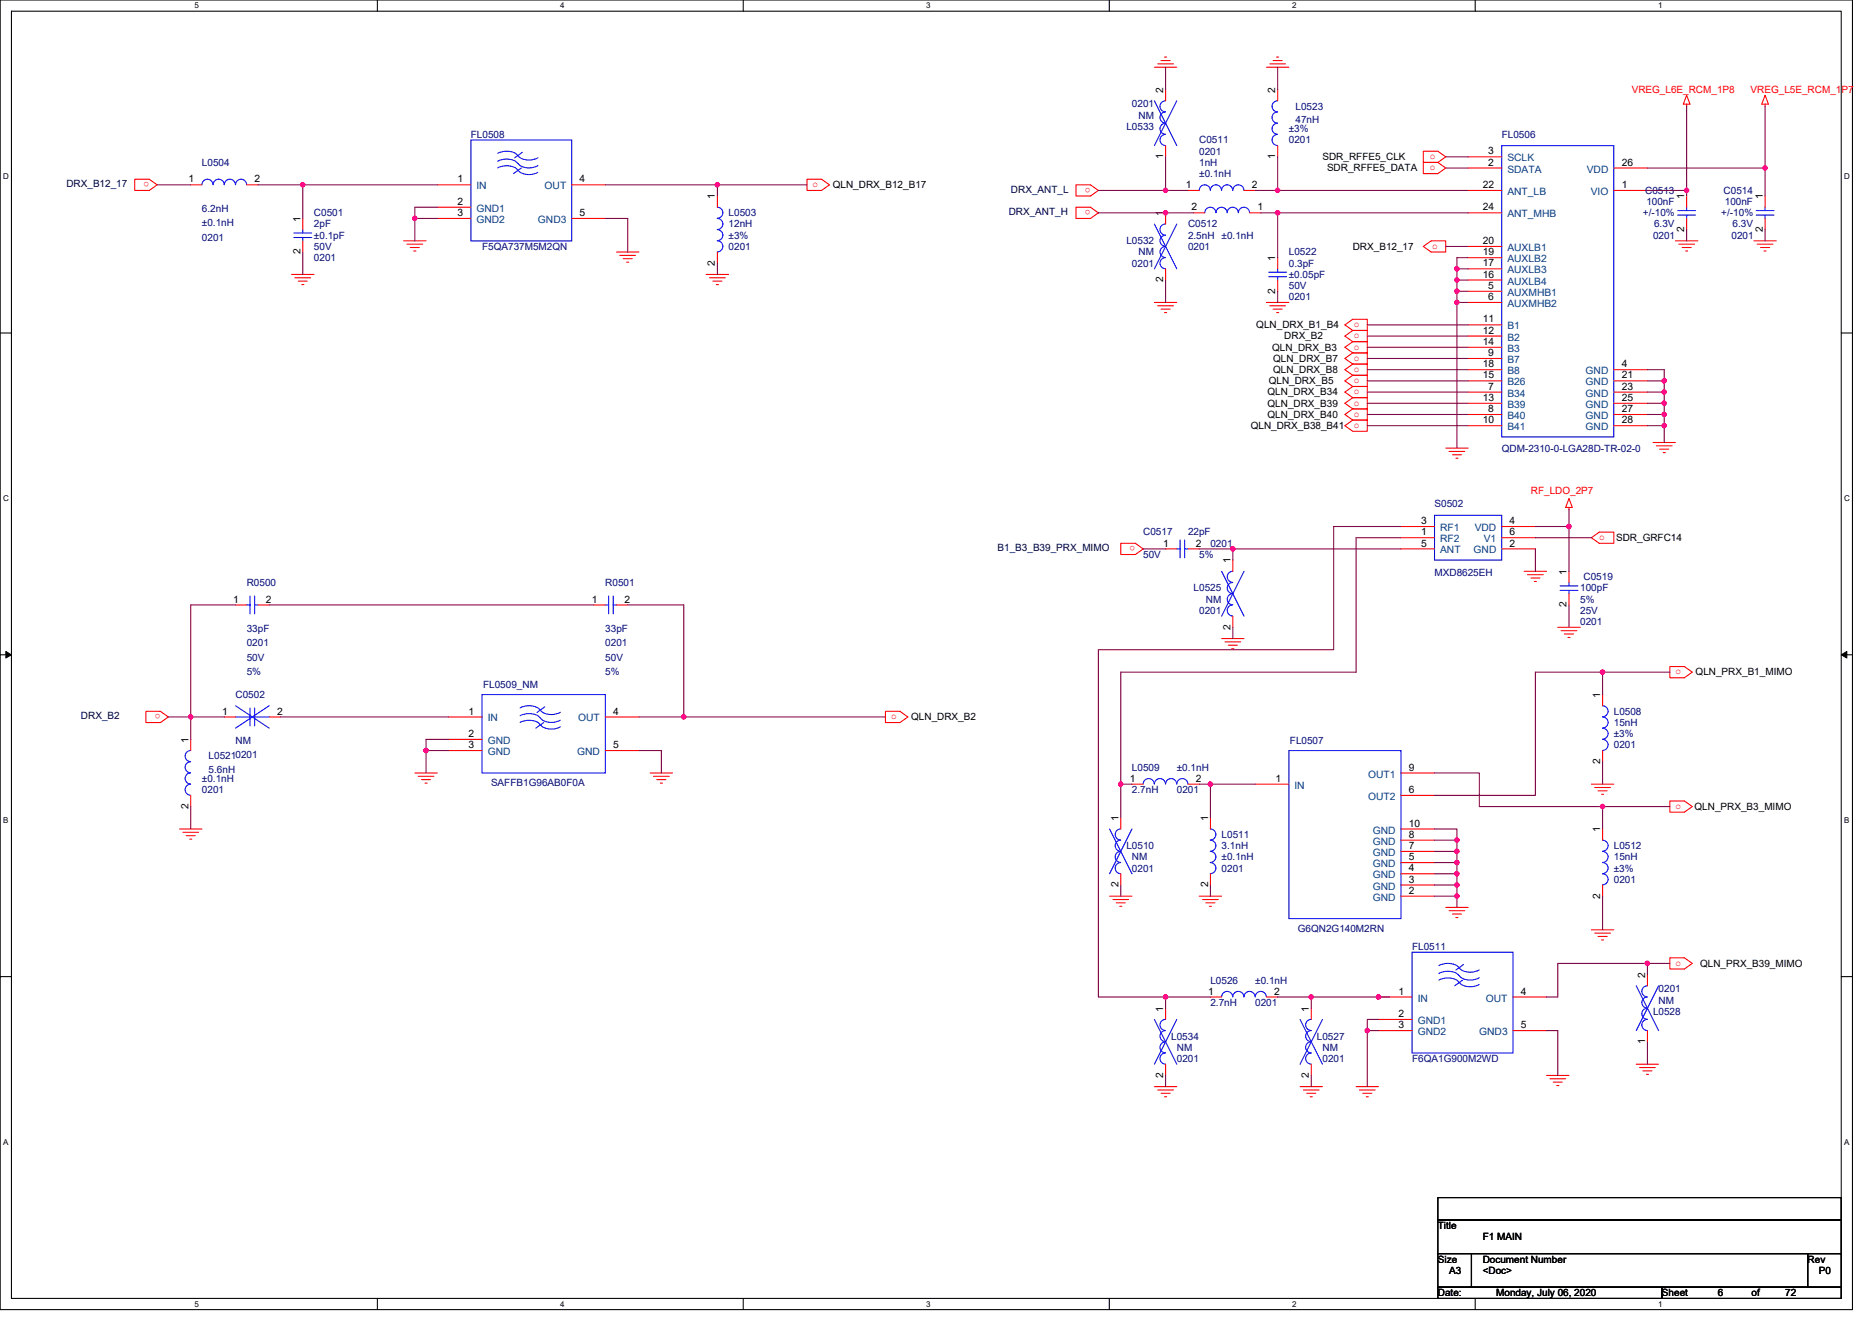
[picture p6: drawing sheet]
<svg xmlns="http://www.w3.org/2000/svg" width="297mm" height="210mm" viewBox="0 0 297 210" stroke-linecap="round" stroke-linejoin="round" font-family="sans-serif">
<path d="M0 0h293.9v207.9h-293.9zM1.8 1.8h290.4v204.3h-290.4z" fill="none" stroke="#000" stroke-width=".17"/>
<g fill="#fff">
<path d="M30.8 .2h.7v1.4h-.7z"/>
<path d="M30.8 206.3h.7v1.4h-.7z"/>
</g>
<path d="M59.9 0v1.8M59.9 206.1v1.8" fill="none" stroke="#000" stroke-width=".17"/>
<g fill="#fff">
<path d="M88.9 .2h.7v1.4h-.7z"/>
<path d="M88.9 206.3h.7v1.4h-.7z"/>
</g>
<path d="M117.9 0v1.8M117.9 206.1v1.8" fill="none" stroke="#000" stroke-width=".17"/>
<g fill="#fff">
<path d="M147 .2h.7v1.4h-.7z"/>
<path d="M147 206.3h.7v1.4h-.7z"/>
</g>
<path d="M176 0v1.8M176 206.1v1.8" fill="none" stroke="#000" stroke-width=".17"/>
<g fill="#fff">
<path d="M205 .2h.7v1.4h-.7z"/>
<path d="M205 206.3h.7v1.4h-.7z"/>
</g>
<path d="M234.1 0v1.8M234.1 206.1v1.8" fill="none" stroke="#000" stroke-width=".17"/>
<g fill="#fff">
<path d="M263.1 .2h.7v1.4h-.7z"/>
<path d="M263.1 206.3h.7v1.4h-.7z"/>
<path d="M.5 27.3h.9v1.4h-.9z"/>
<path d="M292.6 27.3h.9v1.4h-.9z"/>
<path d="M.5 78.4h.9v1.4h-.9z"/>
<path d="M292.6 78.4h.9v1.4h-.9z"/>
</g>
<path d="M0 52.9h1.8M292.2 52.9h1.7" fill="none" stroke="#000" stroke-width=".17"/>
<g fill="#fff">
<path d="M.5 129.5h.8v1.4h-.8z"/>
<path d="M292.6 129.5h.9v1.4h-.9z"/>
</g>
<path d="M0 103.9h1.8M292.2 103.9h1.7" fill="none" stroke="#000" stroke-width=".17"/>
<path d="M.9 103.4l.9 .5-.9 .5zM292.2 103.9l.8-.5v1z" fill="#000" stroke="#000" stroke-width=".16"/>
<g fill="#fff">
<path d="M.5 180.5h.8v1.4h-.8z"/>
<path d="M292.6 180.5h.9v1.4h-.9z"/>
</g>
<path d="M0 155h1.8M292.2 155h1.7M228.2 190.1h64v3.5h-64zM228.2 193.6h64v5.4h-64zM228.2 199h5.3v5.3h-5.3zM233.5 199h53.3v5.3h-53.3zM286.8 199h5.4v5.3h-5.4zM228.2 204.3h35.5v1.8h-35.5zM263.7 204.3h28.5v1.8h-28.5z" fill="none" stroke="#000" stroke-width=".17"/>
<g fill="none" stroke="#f00" stroke-width=".17">
<path d="M183.2 10.7h3.5M183.7 10.1h2.5M184.2 9.6h1.5M184.8 9.1h.3M185 14.2v1.8M201 10.7h3.5M201.5 10.1h2.5M202 9.6h1.5M202.6 9.1h.3M202.7 14.2v1.8M267.6 16.5v.4M267.6 15.1l.6 1.4h-1.1z"/>
<path d="M280.1 16.5v.4M280.1 15.1l.5 1.4h-1.1zM21.4 28.4h2.3l1.2 .9-1.2 .9h-2.3zM30.3 29.3h1.7M39.2 29.3h1.7M48 34.7v1.7M48 38.2v1.8M64 38.2h3.6M64.6 38.8h2.5M65.1 39.3h1.4M65.7 39.8h.3M69.4 29.3h5.3"/>
<path d="M69.4 34.7h5.3M69.4 32.9h5.3M90.7 29.3h5.4M90.7 34.7h5.4M113.8 31.1v1.8M128.1 28.4h2.3l1.2 .9-1.2 .9h-2.3zM170.7 29.3h2.3l1.3 .9-1.3 .9h-2.3zM170.7 32.9h2.3l1.3 .9-1.3 .9h-2.3zM185 23.1v1.8M185 33.8v1.8M188.5 30.2h1.8M189.4 33.8h1.8"/>
<path d="M197.4 30.2h1.8M198.3 33.8h1.8M202.7 23.1v1.8M225.8 39.1l1.3-.9h2.3v1.8h-2.3zM225.8 24h2.4l1.2 .9-1.2 .9h-2.4zM225.8 25.8h2.4l1.2 .9-1.2 .9h-2.4zM233 26.7h5.3M233 24.9h5.3M233 39.1h5.3M233 30.2h5.3M233 33.8h5.3M256.1 30.2h5.3"/>
<path d="M256.1 26.7h5.3M265.9 38.2h3.5M266.4 38.8h2.5M266.9 39.3h1.4M267.5 39.8h.3M267.6 31.1v1.8M267.6 34.7v1.7M278.3 38.2h3.6M278.8 38.8h2.5M279.4 39.3h1.4M279.9 39.8h.3M280.1 31.1v1.8"/>
<path d="M280.1 34.7v1.7M46.3 43.6h3.5M46.8 44.1h2.5M47.3 44.6h1.5M47.9 45.2h.3M97.8 40h3.6M98.4 40.5h2.5M98.9 41.1h1.4M99.4 41.6h.4M112.1 43.6h3.5M112.6 44.1h2.5M113.1 44.6h1.5"/>
<path d="M113.7 45.2h.3M113.8 40v1.8M183.2 48h3.5M183.7 48.5h2.5M184.2 49.1h1.5M184.8 49.6h.3M185 42.7v1.7M201 48h3.5M201.5 48.5h2.5M202 49.1h1.5M202.6 49.6h.3M202.7 40.9v1.8"/>
<path d="M202.7 44.4v1.8M213.4 51.6l1.2-.9h2.4v1.8h-2.4zM214.6 52.5h2.4v1.7h-2.4M214.6 54.2h2.4v1.8h-2.4M214.6 56h2.4v1.8h-2.4M214.6 57.8h2.4v1.8h-2.4M214.6 59.6h2.4v1.7h-2.4M214.6 52.5l-1.2 .8 1.2 .9M214.6 54.2l-1.2 .9 1.2 .9M214.6 56l-1.2 .9 1.2 .9M214.6 57.8l-1.2 .9 1.2 .9M214.6 59.6l-1.2 .9 1.2 .8"/>
<path d="M233 46.2h5.3M233 56.9h5.3M233 55.1h5.3M233 48h5.3M233 51.6h5.3M233 53.3h5.3M233 44.4h5.3M233 42.7h5.3M233 58.7h5.3M233 40.9h5.3M256.1 58.7h5.3M213.4 67.6l1.2-.9h2.4v1.8h-2.4z"/>
<path d="M214.6 61.3h2.4v1.8h-2.4M214.6 63.1h2.4v1.8h-2.4M214.6 64.9h2.4v1.8h-2.4M214.6 61.3l-1.2 .9 1.2 .9M214.6 63.1l-1.2 .9 1.2 .9M214.6 64.9l-1.2 .9 1.2 .9M229.4 71.1h3.6M229.9 71.6h2.5M230.5 72.2h1.4M231 72.7h.3M233 65.8h5.3M233 67.6h5.3"/>
<path d="M233 62.2h5.3M233 64h5.3M233 60.5h5.3M249 79.1l.5 1.4h-1.1zM256.1 60.5h5.3M256.1 62.2h5.3M256.1 64h5.3M256.1 65.8h5.3M256.1 67.6h5.3M262.3 70.2h3.6M262.8 70.8h2.5M263.4 71.3h1.4"/>
<path d="M263.9 71.8h.3M37.4 96h1.8M40.9 96h1.8M94.3 96h1.8M97.8 96h1.8M177.8 86.2h2.3l1.3 .9-1.3 .9h-2.3zM185 87.1h1.7M188.5 87.1h1.8M195.6 88.9v1.8M195.6 97.8v1.8M222.3 85.3h5.3M222.3 83.6h5.3"/>
<path d="M222.3 87.1h5.3M238.3 87.1h5.3M238.3 83.6h5.3M238.3 85.3h5.3M241.8 90.7h3.6M242.4 91.2h2.5M242.9 91.7h1.4M243.5 92.3h.3M247.2 99.6h3.5M249 80.5v.4M249 90.7v1.8M249 94.2v1.8"/>
<path d="M252.5 85.3l1.3-.8h2.3v1.7h-2.3zM23.2 112.9h2.3l1.2 .9-1.2 .9h-2.3zM30.3 117.3v1.8M35.6 113.8h1.8M42.7 113.8h1.8M71.2 113.8h5.3M71.2 117.3h5.3M71.2 119.1h5.3M96.1 113.8h5.3M96.1 119.1h5.3M140.5 112.9h2.3l1.3 .9-1.3 .9h-2.3zM193.8 101.3h3.6"/>
<path d="M194.4 101.9h2.5M194.9 102.4h1.4M195.4 103h.4M247.7 100.1h2.5M248.2 100.6h1.5M248.8 101.2h.3M254.3 110.2v1.8M254.3 119.1v1.8M265 105.8h2.3l1.2 .9-1.2 .9h-2.3zM28.5 131.6h3.5M29 132.1h2.5M29.5 132.6h1.5"/>
<path d="M30.1 133.2h.3M30.3 126.2v1.8M65.8 122.7h3.6M66.4 123.2h2.5M66.9 123.7h1.4M67.4 124.3h.4M103.2 122.7h3.5M103.7 123.2h2.5M104.2 123.7h1.5M104.8 124.3h.3M177.8 129.8v1.8M177.8 138.7v1.8"/>
<path d="M179.6 124.5h1.8M188.5 124.5h1.8M192.1 129.8v1.8M192.1 138.7v1.8M199.2 124.5h5.3M222.3 138.7h5.3M222.3 136.9h5.3M222.3 122.7h5.3M222.3 135.1h5.3M222.3 133.3h5.3M222.3 126.2h5.3M222.3 131.6h5.3"/>
<path d="M252.5 124.5h3.6M253 125h2.5M253.6 125.5h1.4M254.1 126.1h.4M254.3 131.6v1.7M265 127.1h2.3l1.2 .9-1.2 .9h-2.3zM176.1 142.2h3.5M176.6 142.8h2.5M177.1 143.3h1.5M177.7 143.8h.3M190.3 142.2h3.5M190.8 142.8h2.5"/>
<path d="M191.3 143.3h1.5M191.9 143.8h.3M192.1 158.2h1.7M201 158.2h1.7M218.7 158.2h5.4M222.3 142.2h5.3M222.3 140.5h5.3M229.4 144h3.6M229.9 144.5h2.5M230.5 145.1h1.4M231 145.6h.3M240.1 158.2h5.3"/>
<path d="M252.5 147.6h3.6M253 148.1h2.5M253.6 148.6h1.4M254.1 149.2h.4M254.3 140.5v1.7M261.4 154.7v1.8M265 152h2.3l1.2 .9-1.2 .9h-2.3zM183.2 172.5h3.5M183.7 173h2.5M184.2 173.5h1.5M184.8 174.1h.3M185 160v1.8"/>
<path d="M185 168.9v1.8M206.3 172.5h3.5M206.8 173h2.5M207.3 173.5h1.5M207.9 174.1h.3M208.1 160v1.8M208.1 168.9v1.8M215.2 172.5h3.5M215.7 173h2.5M216.2 173.5h1.5M216.8 174.1h.3M218.7 163.6h5.4"/>
<path d="M218.7 161.8h5.4M240.1 163.6h5.3M245.4 170.7h3.6M245.9 171.2h2.5M246.5 171.7h1.4M247 172.3h.4M259.6 168.9h3.6M260.2 169.4h2.5M260.7 170h1.4M261.2 170.5h.4M261.4 163.6v1.8"/>
</g>
<g fill="none" stroke="#00f" stroke-width=".17">
<path d="M183.2 16l3.5 7.1M184.9 16a.89 .89 0 0 0-.8 .9 .89 .89 0 0 0 .8 .9 .89 .89 0 0 0-.8 .9 .89 .89 0 0 0 .8 .9 .88 .88 0 0 0-.8 .8 .88 .88 0 0 0 .8 .9M186.7 16l-3.5 7.1M202.7 16a.89 .89 0 0 0-.9 .9 .89 .89 0 0 0 .9 .9 .89 .89 0 0 0-.9 .9 .89 .89 0 0 0 .9 .9 .88 .88 0 0 0-.9 .8 .88 .88 0 0 0 .9 .9M33.8 29.3a.88 .88 0 0 0-.9-.9 .88 .88 0 0 0-.9 .9M39.1 29.3a.89 .89 0 0 0-.9-.9 .89 .89 0 0 0-.8 .9 .89 .89 0 0 0-.9-.9 .89 .89 0 0 0-.9 .9 .88 .88 0 0 0-.9-.9 .88 .88 0 0 0-.9 .9M46.6 37h2.9M46.6 37.7h2.9M48 36.4v.6M48 37.7v.5M74.7 22.2h16v16h-16zM79 24.3a3 3 0 0 1 3 .2l.1 .2"/>
<path d="M79 26.6a3 3 0 0 1 3 .2l.1 .2M79 25.6a3 3 0 0 1 2.9 .1l.2 .2M82.2 25.9a2.56 2.56 0 0 0 3.2 .4M82.2 27a2.57 2.57 0 0 0 3.1 .3M82.2 24.7a2.6 2.6 0 0 0 3.2 .3M82.7 26.7l-1.2 .9M82.9 24.2l-1.2 .9M113.8 32.9a.88 .88 0 0 1 .9 .9 .88 .88 0 0 1-.9 .8M113.8 34.7a.88 .88 0 0 1 .9 .8 .88 .88 0 0 1-.9 .9M113.8 36.4a.88 .88 0 0 1 .9 .9 .88 .88 0 0 1-.9 .9M113.8 38.2a.88 .88 0 0 1 .9 .9 .88 .88 0 0 1-.9 .9M183.2 35.6l3.5 7.1"/>
<path d="M184.9 21.3a.88 .88 0 0 0-.8 .9 .88 .88 0 0 0 .8 .9M184.9 35.6a.88 .88 0 0 0-.8 .8 .88 .88 0 0 0 .8 .9 .89 .89 0 0 0-.8 .9 .89 .89 0 0 0 .8 .9 .89 .89 0 0 0-.8 .9 .89 .89 0 0 0 .8 .9M186.7 35.6l-3.5 7.1M191.2 33.8a.89 .89 0 0 1 .9-.9 .89 .89 0 0 1 .9 .9 .88 .88 0 0 1 .8-.9 .88 .88 0 0 1 .9 .9M192 30.2a.88 .88 0 0 0-.8-.9 .88 .88 0 0 0-.9 .9M193.8 30.2a.88 .88 0 0 0-.9-.9 .88 .88 0 0 0-.8 .9M194.7 33.8a.88 .88 0 0 1 .9-.9 .88 .88 0 0 1 .9 .9M196.5 33.8a.88 .88 0 0 1 .9-.9 .88 .88 0 0 1 .9 .9M197.4 30.2a.89 .89 0 0 0-.9-.9 .89 .89 0 0 0-.9 .9 .88 .88 0 0 0-.9-.9 .88 .88 0 0 0-.9 .9M202.7 21.3a.88 .88 0 0 0-.9 .9 .88 .88 0 0 0 .9 .9M238.3 23.1h17.8v46.2h-17.8zM266.2 33.4h2.8"/>
<path d="M266.2 34.1h2.8M267.6 32.9v.5M267.6 34.1v.6M278.7 33.4h2.8M278.7 34.1h2.8M280.1 32.9v.5M280.1 34.1v.6M184.9 40.9a.88 .88 0 0 0-.8 .9 .88 .88 0 0 0 .8 .9M201.3 43.2h2.8M201.3 43.9h2.8M202.7 42.7v.5M202.7 43.9v.5"/>
<path d="M39.2 96h.5M39.7 94.6v2.8M40.4 94.6v2.8M40.4 96h.5M96.1 96h.5M96.6 94.6v2.8M97.3 94.6v2.8M97.3 96h.5M186.7 87.1h.6M187.3 85.7v2.8M188 85.7v2.8M188 87.1h.5"/>
<path d="M193.8 90.7l3.6 7.1M195.6 90.7a.88 .88 0 0 0-.9 .9 .88 .88 0 0 0 .9 .8M195.6 92.5a.88 .88 0 0 0-.9 .8 .88 .88 0 0 0 .9 .9M195.6 94.2a.88 .88 0 0 0-.9 .9 .88 .88 0 0 0 .9 .9 .89 .89 0 0 0-.9 .9 .89 .89 0 0 0 .9 .9M197.4 90.7l-3.6 7.1M227.6 81.8h10.7v7.1h-10.7zM247.5 93h2.9M247.5 93.7h2.9M249 92.5v.5M249 93.7v.5M30.2 119.1a.88 .88 0 0 0-.8 .9 .88 .88 0 0 0 .8 .9M37.4 112l5.3 3.6"/>
<path d="M37.4 113.8h2.3M39.7 112.4v2.8M40.4 112.4v2.8M40.4 113.8h2.3M42.7 112l-5.3 3.6M76.5 110.2h19.6v12.5h-19.6zM82.5 112.4a3 3 0 0 1 3 .1l.2 .2M82.5 114.7a3 3 0 0 1 3 .1l.2 .2M82.5 113.6a3 3 0 0 1 3 .1l.2 .2M85.8 115a2.57 2.57 0 0 0 3.1 .4M85.8 112.7a2.6 2.6 0 0 0 3.1 .4M85.8 113.9a2.56 2.56 0 0 0 3.1 .4"/>
<path d="M86.3 114.7l-1.3 .9M86.4 112.2l-1.2 .9M204.5 119.1h17.8v26.7h-17.8zM254.3 112a.88 .88 0 0 1 .9 .9 .88 .88 0 0 1-.9 .9M254.3 113.8a.88 .88 0 0 1 .9 .9 .88 .88 0 0 1-.9 .8 .89 .89 0 0 1 .9 .9 .89 .89 0 0 1-.9 .9 .89 .89 0 0 1 .9 .9 .89 .89 0 0 1-.9 .9M30.2 120.9a.88 .88 0 0 0-.8 .9 .88 .88 0 0 0 .8 .9M30.2 122.7a.88 .88 0 0 0-.8 .9 .88 .88 0 0 0 .8 .8 .89 .89 0 0 0-.8 .9 .89 .89 0 0 0 .8 .9M176.1 131.6l3.5 7.1M177.8 131.6a.88 .88 0 0 0-.8 .9 .88 .88 0 0 0 .8 .8M177.8 133.3a.88 .88 0 0 0-.8 .9 .88 .88 0 0 0 .8 .9 .89 .89 0 0 0-.8 .9 .89 .89 0 0 0 .8 .9 .89 .89 0 0 0-.8 .9 .89 .89 0 0 0 .8 .9M179.6 131.6l-3.5 7.1M183.2 124.4a.88 .88 0 0 0-.9-.8 .88 .88 0 0 0-.9 .8"/>
<path d="M188.5 124.4a.89 .89 0 0 0-.9-.8 .89 .89 0 0 0-.9 .8 .89 .89 0 0 0-.9-.8 .89 .89 0 0 0-.9 .8 .88 .88 0 0 0-.8-.8 .88 .88 0 0 0-.9 .8M192 131.6a.88 .88 0 0 1 .9 .9 .88 .88 0 0 1-.9 .8M192 133.3a.88 .88 0 0 1 .9 .9 .88 .88 0 0 1-.9 .9 .89 .89 0 0 1 .9 .9 .89 .89 0 0 1-.9 .9 .89 .89 0 0 1 .9 .9 .89 .89 0 0 1-.9 .9M254.3 133.3a.88 .88 0 0 1 .9 .9 .88 .88 0 0 1-.9 .9 .89 .89 0 0 1 .9 .9 .89 .89 0 0 1-.9 .9 .89 .89 0 0 1 .9 .9 .89 .89 0 0 1-.9 .9 .89 .89 0 0 1 .9 .9 .89 .89 0 0 1-.9 .8M199.2 158.2a.89 .89 0 0 0-.9-.8 .89 .89 0 0 0-.9 .8 .89 .89 0 0 0-.9-.8 .89 .89 0 0 0-.9 .8 .88 .88 0 0 0-.9-.8 .88 .88 0 0 0-.9 .8M200.9 158.2a.88 .88 0 0 0-.8-.8 .88 .88 0 0 0-.9 .8M224.1 151.1h16v16h-16zM228.3 153.2a3 3 0 0 1 3 .2l.2 .2M228.3 155.6a3 3 0 0 1 3 .1l.2 .2M228.3 154.5a3 3 0 0 1 3 .1l.2 .2M231.6 154.8a2.56 2.56 0 0 0 3.1 .4M231.6 155.9a2.57 2.57 0 0 0 3.1 .4"/>
<path d="M231.6 153.6a2.6 2.6 0 0 0 3.1 .3M232.1 155.6l-1.3 .9M232.2 153.1l-1.2 .9M259.6 156.5l3.6 7.1M261.4 156.5a.89 .89 0 0 0-.9 .9 .89 .89 0 0 0 .9 .8 .88 .88 0 0 0-.9 .9 .88 .88 0 0 0 .9 .9M263.2 156.5l-3.6 7.1M183.2 161.8l3.5 7.1M184.9 161.8a.88 .88 0 0 0-.8 .9 .88 .88 0 0 0 .8 .9M184.9 163.6a.88 .88 0 0 0-.8 .9 .88 .88 0 0 0 .8 .8 .89 .89 0 0 0-.8 .9 .89 .89 0 0 0 .8 .9 .89 .89 0 0 0-.8 .9 .89 .89 0 0 0 .8 .9M186.7 161.8l-3.5 7.1M206.3 161.8l3.5 7.1M208 161.8a.88 .88 0 0 0-.8 .9 .88 .88 0 0 0 .8 .9"/>
<path d="M208 163.6a.88 .88 0 0 0-.8 .9 .88 .88 0 0 0 .8 .8 .89 .89 0 0 0-.8 .9 .89 .89 0 0 0 .8 .9 .89 .89 0 0 0-.8 .9 .89 .89 0 0 0 .8 .9M209.8 161.8l-3.5 7.1M261.4 161.8a.88 .88 0 0 0-.9 .9 .88 .88 0 0 0 .9 .9M261.4 160a.88 .88 0 0 0-.9 .9 .88 .88 0 0 0 .9 .9"/>
</g>
<g fill="none" stroke="#800040" stroke-width=".17">
<path d="M185 10.7v3.5M202.7 10.7v3.5M267.6 16.9v13.3M280.1 16.9v9.8M24.9 29.3h5.4M40.9 29.3h7.1M48 29.3v5.4M48 29.3h21.4M65.8 34.7v3.5M65.8 34.7h3.6M69.4 32.9h-3.6v1.8M96.1 29.3h17.7"/>
<path d="M96.1 34.7h3.5v5.3M113.8 29.3v1.8M113.8 29.3h14.3M174.3 30.2h10.7M174.3 33.8h15.1M185 30.2h3.5M185 24.9v5.3M199.2 30.2h3.5M200.1 33.8h2.6M202.7 30.2h30.3M202.7 33.8v7.1M202.7 33.8h30.3"/>
<path d="M202.7 24.9v5.3M229.4 24.9h3.6M229.4 26.7h3.6M229.4 39.1h3.6M261.4 26.7h18.7M261.4 30.2h6.2M267.6 36.4v1.8M267.6 30.2v.9M280.1 26.7v4.4M280.1 36.4v1.8M48 40v3.6M113.8 41.8v1.8"/>
<path d="M185 44.5v3.5M202.7 46.2v1.8M217 55.1h16M217 56.9h16M217 58.7h16M217 51.6h16M217 53.3h16M231.2 46.2v1.8M231.2 46.2h1.8M233 42.7h-1.8v1.7M233 48h-1.8v23.1M233 40.9h-1.8v1.8"/>
<path d="M233 44.4h-1.8v1.8M261.4 58.7h2.7v1.8M217 60.5h16M217 62.2h16M217 64h16M217 65.8h16M217 67.6h16M261.4 60.5h2.7M261.4 62.2h2.7M261.4 64h2.7M261.4 65.8h2.7M261.4 67.6h2.7"/>
<path d="M264.1 60.5v1.7M264.1 62.2v1.8M264.1 64v1.8M264.1 65.8v1.8M264.1 67.6v2.6M37.4 96h-7.1v17.8M42.7 96h51.6M99.6 96h8.9v17.8M181.4 87.1h3.6M190.3 87.1h5.3M195.6 87.1v1.8M195.6 99.6v1.7"/>
<path d="M195.6 87.1h26.7M222.3 83.6h-10.7v19.5h-37.3v55.1h10.7M222.3 85.3h-7.1v21.4h-37.4v17.8M243.6 83.6h5.4M243.6 87.1v3.6M243.6 85.3h8.9M249 83.6v7.1M249 96v3.6M249 80.9v2.7M26.7 113.8h3.6M30.3 113.8v3.5M30.3 113.8h5.3"/>
<path d="M44.5 113.8h26.7M67.6 119.1v3.6M67.6 119.1h3.6M71.2 117.3h-3.6v1.8M101.4 113.8h7.1M101.4 119.1h3.5v3.6M108.5 113.8h32M254.3 106.7h10.7M254.3 106.7v3.5M254.3 106.7h-10.7v19.5h-16M30.3 128v3.6M177.8 124.5v5.3"/>
<path d="M177.8 124.5h1.8M190.3 124.5h1.8M192.1 124.5v5.3M192.1 124.5h7.1M227.6 133.3h3.6M227.6 135.1h3.6M227.6 136.9h3.6M227.6 122.7h7.1v5.3h19.6M227.6 138.7h3.6v1.8M227.6 131.6h3.6v1.7M231.2 133.4v1.7M231.2 135.1v1.8"/>
<path d="M231.2 136.9v1.8M254.3 128v3.6M254.3 128h10.7M254.3 120.9v3.6M177.8 140.5v1.7M185 158.2h7.1M185 158.2v1.8M192.1 140.5v1.7M202.7 158.2h5.4M220.5 158.2h-12.4v1.8M227.6 140.5h3.6v1.7M227.6 142.2h3.6v1.8"/>
<path d="M254.3 142.2v5.4M261.4 152.9h-14.2v5.3h-1.8M261.4 152.9v1.8M261.4 152.9h3.6M185 170.7v1.8M208.1 170.7v1.8M217 163.6h1.7M217 163.6v8.9M218.7 161.8h-1.7v1.8M245.4 163.6h1.8v7.1M261.4 165.4v3.5"/>
</g>
<g fill="#f0f" stroke="#f0f" stroke-width=".17">
<circle cx="192.1" cy="124.4" r=".35"/>
<circle cx="231.2" cy="135.1" r=".35"/>
<circle cx="231.2" cy="133.3" r=".35"/>
<circle cx="231.2" cy="136.9" r=".35"/>
<circle cx="254.3" cy="128" r=".35"/>
<circle cx="267.6" cy="30.2" r=".35"/>
<circle cx="280.1" cy="26.7" r=".35"/>
<circle cx="264.1" cy="60.4" r=".35"/>
<circle cx="264.1" cy="62.2" r=".35"/>
<circle cx="264.1" cy="64" r=".35"/>
<circle cx="264.1" cy="67.6" r=".35"/>
<circle cx="264.1" cy="65.8" r=".35"/>
<circle cx="48" cy="29.3" r=".35"/>
<circle cx="113.8" cy="29.3" r=".35"/>
<circle cx="65.8" cy="34.7" r=".35"/>
<circle cx="67.6" cy="119.1" r=".35"/>
<circle cx="248.9" cy="83.6" r=".35"/>
<circle cx="177.8" cy="124.4" r=".35"/>
<circle cx="208.1" cy="158.2" r=".35"/>
<circle cx="261.4" cy="152.9" r=".35"/>
<circle cx="184.9" cy="158.2" r=".35"/>
<circle cx="108.5" cy="113.8" r=".35"/>
<circle cx="184.9" cy="30.2" r=".35"/>
<circle cx="254.3" cy="106.7" r=".35"/>
<circle cx="30.3" cy="113.8" r=".35"/>
<circle cx="216.9" cy="163.6" r=".35"/>
<circle cx="202.7" cy="33.8" r=".35"/>
<circle cx="184.9" cy="33.8" r=".35"/>
<circle cx="202.7" cy="30.2" r=".35"/>
<circle cx="231.2" cy="138.7" r=".35"/>
<circle cx="231.2" cy="140.4" r=".35"/>
<circle cx="231.2" cy="142.2" r=".35"/>
<circle cx="195.6" cy="87.1" r=".35"/>
<circle cx="218.7" cy="158.2" r=".35"/>
<circle cx="231.2" cy="42.7" r=".35"/>
<circle cx="231.2" cy="44.4" r=".35"/>
<circle cx="231.2" cy="46.2" r=".35"/>
<circle cx="231.2" cy="48" r=".35"/>
</g>
<g font-size="1.6" fill="#000080">
<text x="179.6" y="17.1">0201</text>
<text x="205.6" y="17.4">L0523</text>
<text x="74.7" y="21.9">FL0508</text>
<text x="178.7" y="20.6">L0533</text>
<text x="180.7" y="18.8">NM</text>
<text x="190.3" y="22.8">C0511</text>
<text x="204.5" y="21">±3%</text>
<text x="204.5" y="22.8">0201</text>
<text x="205.6" y="19.6">47nH</text>
<text x="238.3" y="21.9">FL0506</text>
<text x="32" y="26.3">L0504</text>
<text x="190.3" y="26.3">1nH</text>
<text x="190.3" y="28.1">±0.1nH</text>
<text x="190.3" y="24.5">0201</text>
<text x="32" y="33.6">6.2nH</text>
<text x="32" y="35.9">±0.1nH</text>
<text x="49.8" y="34.3">C0501</text>
<text x="115.6" y="34.3">L0503</text>
<text x="260.7" y="34.3">+/-10%</text>
<text x="261" y="30.8">C0513</text>
<text x="261.2" y="32.5">100nF</text>
<text x="273.1" y="34.3">+/-10%</text>
<text x="273.5" y="30.8">C0514</text>
<text x="273.7" y="32.5">100nF</text>
<text x="32" y="38.2">0201</text>
<text x="49.8" y="36.1">2pF</text>
<text x="49.8" y="41.4">0201</text>
<text x="49.8" y="39.6">50V</text>
<text x="49.8" y="37.9">±0.1pF</text>
<text x="76.5" y="39.6">F5QA737M5M2QN</text>
<text x="115.6" y="36.1">12nH</text>
<text x="115.6" y="37.9">±3%</text>
<text x="115.6" y="39.6">0201</text>
<text x="178.7" y="38.8">L0532</text>
<text x="180.7" y="40.5">NM</text>
<text x="188.5" y="36.1">C0512</text>
<text x="188.5" y="37.9">2.5nH</text>
<text x="188.5" y="39.6">0201</text>
<text x="193.8" y="37.9">±0.1nH</text>
<text x="204.5" y="40.5">L0522</text>
<text x="262.3" y="37.9">0201</text>
<text x="262.5" y="36.1">6.3V</text>
<text x="274.7" y="37.9">0201</text>
<text x="274.9" y="36.1">6.3V</text>
<text x="179.6" y="42.3">0201</text>
<text x="204.5" y="42.3">0.3pF</text>
<text x="204.5" y="47.6">0201</text>
<text x="204.5" y="45.9">50V</text>
<text x="204.5" y="44.1">±0.05pF</text>
<text x="238.3" y="71.8">QDM-2310-0-LGA28D-TR-02-0</text>
<text x="227.6" y="80.5">S0502</text>
<text x="181.4" y="85">C0517</text>
<text x="181.4" y="88.5">50V</text>
<text x="188.5" y="85">22pF</text>
<text x="190.3" y="88.5">5%</text>
<text x="192.1" y="86.8">0201</text>
<text x="39.2" y="93">R0500</text>
<text x="96.1" y="93">R0501</text>
<text x="189.4" y="93.9">L0525</text>
<text x="191.3" y="95.7">NM</text>
<text x="227.6" y="91.4">MXD8625EH</text>
<text x="250.7" y="93.9">100pF</text>
<text x="250.7" y="95.7">5%</text>
<text x="251.3" y="92.1">C0519</text>
<text x="39.2" y="100.3">33pF</text>
<text x="96.1" y="100.3">33pF</text>
<text x="190.3" y="97.4">0201</text>
<text x="250.7" y="99.2">0201</text>
<text x="250.7" y="97.4">25V</text>
<text x="39.2" y="102.6">0201</text>
<text x="39.2" y="104.9">50V</text>
<text x="39.2" y="107.2">5%</text>
<text x="96.1" y="102.6">0201</text>
<text x="96.1" y="104.9">50V</text>
<text x="96.1" y="107.2">5%</text>
<text x="37.4" y="110.8">C0502</text>
<text x="76.7" y="109.2">FL0509_NM</text>
<text x="256.1" y="113.4">L0508</text>
<text x="37.4" y="118">NM</text>
<text x="204.7" y="118">FL0507</text>
<text x="256.1" y="115.2">15nH</text>
<text x="256.1" y="117">±3%</text>
<text x="256.1" y="118.8">0201</text>
<text x="32" y="124.1">±0.1nH</text>
<text x="32" y="125.9">0201</text>
<text x="33.1" y="120.5">L05210201</text>
<text x="33.1" y="122.7">5.6nH</text>
<text x="77.9" y="124.8">SAFFB1G96AB0F0A</text>
<text x="179.6" y="122.3">L0509</text>
<text x="179.6" y="125.9">2.7nH</text>
<text x="186.7" y="122.3">±0.1nH</text>
<text x="186.7" y="125.9">0201</text>
<text x="178.7" y="134.8">L0510</text>
<text x="179.6" y="136.5">NM</text>
<text x="193.8" y="133">L0511</text>
<text x="193.8" y="134.8">3.1nH</text>
<text x="193.8" y="136.5">±0.1nH</text>
<text x="256.1" y="134.8">L0512</text>
<text x="256.1" y="136.5">15nH</text>
<text x="179.6" y="138.3">0201</text>
<text x="193.8" y="138.3">0201</text>
<text x="256.1" y="138.3">±3%</text>
<text x="256.1" y="140.1">0201</text>
<text x="205.9" y="147.9">G6QN2G140M2RN</text>
<text x="224.1" y="150.8">FL0511</text>
<text x="192.1" y="156.1">L0526</text>
<text x="192.1" y="159.7">2.7nH</text>
<text x="199.2" y="156.1">±0.1nH</text>
<text x="199.2" y="159.7">0201</text>
<text x="262.3" y="161.1">L0528</text>
<text x="263.2" y="159.3">NM</text>
<text x="263.2" y="157.5">0201</text>
<text x="185.8" y="165">L0534</text>
<text x="186.7" y="166.8">NM</text>
<text x="209" y="165">L0527</text>
<text x="209.8" y="166.8">NM</text>
<text x="186.7" y="168.6">0201</text>
<text x="209.8" y="168.6">0201</text>
<text x="224.1" y="168.6">F6QA1G900M2WD</text>
</g>
<g font-size="1.6">
<text x="184.6" y="14.8" transform="rotate(-90 184.6 14.8)">2</text>
<text x="202.3" y="14.8" transform="rotate(-90 202.3 14.8)">2</text>
<text x="29.9" y="29">1</text>
<text x="40.4" y="29">2</text>
<text x="72.6" y="29">1</text>
<text x="92" y="29">4</text>
<text x="132.1" y="29.9">QLN_DRX_B12_B17</text>
<text x="184.6" y="25.3" transform="rotate(-90 184.6 25.3)">1</text>
<text x="188.1" y="29.8">1</text>
<text x="198.6" y="29.8">2</text>
<text x="202.3" y="25.3" transform="rotate(-90 202.3 25.3)">1</text>
<text x="209.8" y="25.4">SDR_RFFE5_CLK</text>
<text x="210.6" y="27.2">SDR_RFFE5_DATA</text>
<text x="235.3" y="29.8">22</text>
<text x="236.2" y="26.3">2</text>
<text x="236.2" y="24.5">3</text>
<text x="257.3" y="29.8">1</text>
<text x="257.3" y="26.3">26</text>
<text x="47.7" y="35.2" transform="rotate(-90 47.7 35.2)">1</text>
<text x="72.6" y="34.3">3</text>
<text x="72.6" y="32.5">2</text>
<text x="92" y="34.3">5</text>
<text x="113.4" y="31.6" transform="rotate(-90 113.4 31.6)">1</text>
<text x="184.6" y="34.3" transform="rotate(-90 184.6 34.3)">1</text>
<text x="189" y="33.4">2</text>
<text x="199.5" y="33.4">1</text>
<text x="235.3" y="33.4">24</text>
<text x="267.2" y="31.6" transform="rotate(-90 267.2 31.6)">1</text>
<text x="279.7" y="31.6" transform="rotate(-90 279.7 31.6)">1</text>
<text x="47.7" y="40.4" transform="rotate(-90 47.7 40.4)">2</text>
<text x="202.3" y="41.4" transform="rotate(-90 202.3 41.4)">1</text>
<text x="214.6" y="39.6">DRX_B12_17</text>
<text x="235.3" y="38.7">20</text>
<text x="235.3" y="40.5">19</text>
<text x="267.2" y="36.8" transform="rotate(-90 267.2 36.8)">2</text>
<text x="279.7" y="36.8" transform="rotate(-90 279.7 36.8)">2</text>
<text x="113.4" y="42.2" transform="rotate(-90 113.4 42.2)">2</text>
<text x="184.6" y="44.8" transform="rotate(-90 184.6 44.8)">2</text>
<text x="202.3" y="46.6" transform="rotate(-90 202.3 46.6)">2</text>
<text x="235.3" y="44.1">16</text>
<text x="235.3" y="42.3">17</text>
<text x="236.2" y="45.8">5</text>
<text x="236.2" y="47.6">6</text>
<text x="199.3" y="52.1">QLN_DRX_B1_B4</text>
<text x="203.8" y="53.9">DRX_B2</text>
<text x="235.3" y="51.2">11</text>
<text x="235.3" y="53">12</text>
<text x="201.8" y="55.6">QLN_DRX_B3</text>
<text x="202" y="57.4">QLN_DRX_B7</text>
<text x="202" y="59.2">QLN_DRX_B8</text>
<text x="235.3" y="54.7">14</text>
<text x="235.3" y="58.3">18</text>
<text x="236.2" y="56.5">9</text>
<text x="257.3" y="58.3">4</text>
<text x="201.1" y="62.8">QLN_DRX_B34</text>
<text x="201.1" y="64.5">QLN_DRX_B39</text>
<text x="201.3" y="61">QLN_DRX_B5</text>
<text x="235.3" y="63.6">13</text>
<text x="235.3" y="60.1">15</text>
<text x="236.2" y="65.4">8</text>
<text x="236.2" y="61.8">7</text>
<text x="257.3" y="60.1">21</text>
<text x="257.3" y="61.8">23</text>
<text x="257.3" y="63.6">25</text>
<text x="257.3" y="65.4">27</text>
<text x="198.5" y="68.1">QLN_DRX_B38_B41</text>
<text x="201.1" y="66.3">QLN_DRX_B40</text>
<text x="235.3" y="67.2">10</text>
<text x="257.3" y="67.2">28</text>
<text x="225.5" y="83.2">3</text>
<text x="239.5" y="83.2">4</text>
<text x="184.6" y="86.7">1</text>
<text x="189.8" y="86.7">2</text>
<text x="195.2" y="89.4" transform="rotate(-90 195.2 89.4)">1</text>
<text x="225.5" y="85">1</text>
<text x="225.5" y="86.7">5</text>
<text x="239.5" y="86.7">2</text>
<text x="239.5" y="85">6</text>
<text x="256.4" y="85.9">SDR_GRFC14</text>
<text x="37" y="95.6">1</text>
<text x="42.2" y="95.6">2</text>
<text x="93.9" y="95.6">1</text>
<text x="99.1" y="95.6">2</text>
<text x="248.6" y="91.2" transform="rotate(-90 248.6 91.2)">1</text>
<text x="195.2" y="99.9" transform="rotate(-90 195.2 99.9)">2</text>
<text x="248.6" y="96.4" transform="rotate(-90 248.6 96.4)">2</text>
<text x="269" y="107.2">QLN_PRX_B1_MIMO</text>
<text x="35.2" y="113.4">1</text>
<text x="44" y="113.4">2</text>
<text x="74.4" y="113.4">1</text>
<text x="97.3" y="113.4">4</text>
<text x="253.9" y="110.8" transform="rotate(-90 253.9 110.8)">1</text>
<text x="29.9" y="117.9" transform="rotate(-90 29.9 117.9)">1</text>
<text x="74.4" y="117">2</text>
<text x="74.4" y="118.7">3</text>
<text x="97.3" y="118.7">5</text>
<text x="144.6" y="114.3">QLN_DRX_B2</text>
<text x="179.3" y="124.1">1</text>
<text x="189.8" y="124.1">2</text>
<text x="202.4" y="124.1">1</text>
<text x="223.5" y="122.3">9</text>
<text x="223.5" y="125.9">6</text>
<text x="253.9" y="121.3" transform="rotate(-90 253.9 121.3)">2</text>
<text x="29.9" y="128.4" transform="rotate(-90 29.9 128.4)">2</text>
<text x="177.5" y="130.3" transform="rotate(-90 177.5 130.3)">1</text>
<text x="191.7" y="130.3" transform="rotate(-90 191.7 130.3)">1</text>
<text x="223.5" y="131.2">10</text>
<text x="268.9" y="128.5">QLN_PRX_B3_MIMO</text>
<text x="223.5" y="136.5">5</text>
<text x="223.5" y="134.7">7</text>
<text x="223.5" y="133">8</text>
<text x="253.9" y="132.1" transform="rotate(-90 253.9 132.1)">1</text>
<text x="177.5" y="140.8" transform="rotate(-90 177.5 140.8)">2</text>
<text x="191.7" y="140.8" transform="rotate(-90 191.7 140.8)">2</text>
<text x="223.5" y="141.9">2</text>
<text x="223.5" y="140.1">3</text>
<text x="223.5" y="138.3">4</text>
<text x="253.9" y="142.6" transform="rotate(-90 253.9 142.6)">2</text>
<text x="261" y="155.2" transform="rotate(-90 261 155.2)">2</text>
<text x="269.8" y="153.4">QLN_PRX_B39_MIMO</text>
<text x="184.6" y="160.5" transform="rotate(-90 184.6 160.5)">1</text>
<text x="191.7" y="157.9">1</text>
<text x="202.2" y="157.9">2</text>
<text x="207.7" y="160.5" transform="rotate(-90 207.7 160.5)">1</text>
<text x="221.9" y="157.9">1</text>
<text x="221.9" y="161.4">2</text>
<text x="241.3" y="157.9">4</text>
<text x="221.9" y="163.2">3</text>
<text x="241.3" y="163.2">5</text>
<text x="261" y="165.7" transform="rotate(-90 261 165.7)">1</text>
<text x="184.6" y="171.1" transform="rotate(-90 184.6 171.1)">2</text>
<text x="207.7" y="171.1" transform="rotate(-90 207.7 171.1)">2</text>
<text x="228.2" y="195.1">Title</text>
<text x="235.3" y="196.8">F1 MAIN</text>
<text x="228.2" y="200.4">Size</text>
<text x="229.9" y="202.2">A3</text>
<text x="235.3" y="200.4">Document Number</text>
<text x="235.3" y="202.2">&lt;Doc&gt;</text>
<text x="286.8" y="200.4">Rev</text>
<text x="288.6" y="202.2">P0</text>
<text x="228.2" y="205.7">Date:</text>
<text x="237.4" y="205.7">Monday, July 06, 2020</text>
<text x="263.7" y="205.7">Sheet</text>
<text x="272.6" y="205.7">6</text>
<text x="277.9" y="205.7">of</text>
<text x="283.3" y="205.7">72</text>
</g>
<g font-size="1.6" fill="#f00">
<text x="258.9" y="14.8">VREG_L6E_RCM_1P8</text>
<text x="277.8" y="14.8">VREG_L5E_RCM_1P7</text>
<text x="23.7" y="28.9" transform="rotate(180 23.7 28.9)">o</text>
<text x="128.9" y="29.7">o</text>
<text x="173" y="29.8" transform="rotate(180 173 29.8)">o</text>
<text x="226.9" y="25.3">o</text>
<text x="226.9" y="27">o</text>
<text x="173" y="33.4" transform="rotate(180 173 33.4)">o</text>
<text x="227.3" y="39.5">o</text>
<text x="214.8" y="53.7">o</text>
<text x="214.8" y="51.9">o</text>
<text x="214.8" y="55.5">o</text>
<text x="214.8" y="57.3">o</text>
<text x="214.8" y="59">o</text>
<text x="214.8" y="60.8">o</text>
<text x="214.8" y="62.6">o</text>
<text x="214.8" y="64.4">o</text>
<text x="214.8" y="66.1">o</text>
<text x="214.8" y="67.9">o</text>
<text x="242.9" y="78.4">RF_LDO_2P7</text>
<text x="180.1" y="86.7" transform="rotate(180 180.1 86.7)">o</text>
<text x="253.8" y="85.7">o</text>
<text x="265.8" y="107">o</text>
<text x="25.5" y="113.4" transform="rotate(180 25.5 113.4)">o</text>
<text x="141.4" y="114.2">o</text>
<text x="265.8" y="128.4">o</text>
<text x="265.8" y="153.3">o</text>
</g>
<g font-size="1.6" fill="#000040">
<text x="10.5" y="29.7">DRX_B12_17</text>
<text x="160.1" y="34.1">DRX_ANT_H</text>
<text x="160.4" y="30.6">DRX_ANT_L</text>
<text x="158.3" y="87.5">B1_B3_B39_PRX_MIMO</text>
<text x="12.8" y="114.2">DRX_B2</text>
</g>
<g font-size="1.6" fill="#004080">
<text x="239.2" y="27.4">SDATA</text>
<text x="239.2" y="25.6">SCLK</text>
<text x="251.8" y="27.4">VDD</text>
<text x="75.6" y="30.1">IN</text>
<text x="75.6" y="35.4">GND2</text>
<text x="75.6" y="33.6">GND1</text>
<text x="85.4" y="35.4">GND3</text>
<text x="86.4" y="30.1">OUT</text>
<text x="239.2" y="30.9">ANT_LB</text>
<text x="239.2" y="34.5">ANT_MHB</text>
<text x="252.4" y="30.9">VIO</text>
<text x="239.2" y="39.8">AUXLB1</text>
<text x="239.2" y="41.6">AUXLB2</text>
<text x="239.2" y="46.9">AUXMHB1</text>
<text x="239.2" y="45.2">AUXLB4</text>
<text x="239.2" y="43.4">AUXLB3</text>
<text x="239.2" y="48.7">AUXMHB2</text>
<text x="239.2" y="52.3">B1</text>
<text x="239.2" y="57.6">B7</text>
<text x="239.2" y="55.8">B3</text>
<text x="239.2" y="54.1">B2</text>
<text x="239.2" y="59.4">B8</text>
<text x="251.6" y="59.4">GND</text>
<text x="239.2" y="62.9">B34</text>
<text x="239.2" y="64.7">B39</text>
<text x="239.2" y="61.2">B26</text>
<text x="251.6" y="61.2">GND</text>
<text x="251.6" y="62.9">GND</text>
<text x="251.6" y="64.7">GND</text>
<text x="239.2" y="66.5">B40</text>
<text x="239.2" y="68.3">B41</text>
<text x="251.6" y="66.5">GND</text>
<text x="251.6" y="68.3">GND</text>
<text x="228.5" y="86.1">RF2</text>
<text x="228.5" y="84.3">RF1</text>
<text x="228.5" y="87.8">ANT</text>
<text x="233.8" y="87.8">GND</text>
<text x="234" y="84.3">VDD</text>
<text x="235.4" y="86.1">V1</text>
<text x="77.4" y="114.5">IN</text>
<text x="77.4" y="118.1">GND</text>
<text x="77.4" y="119.8">GND</text>
<text x="91.6" y="119.8">GND</text>
<text x="91.8" y="114.5">OUT</text>
<text x="205.4" y="125.2">IN</text>
<text x="217.1" y="123.4">OUT1</text>
<text x="217.1" y="127">OUT2</text>
<text x="217.8" y="137.6">GND</text>
<text x="217.8" y="135.8">GND</text>
<text x="217.8" y="134.1">GND</text>
<text x="217.8" y="132.3">GND</text>
<text x="217.8" y="143">GND</text>
<text x="217.8" y="141.2">GND</text>
<text x="217.8" y="139.4">GND</text>
<text x="225" y="159">IN</text>
<text x="235.8" y="159">OUT</text>
<text x="225" y="164.3">GND2</text>
<text x="225" y="162.5">GND1</text>
<text x="234.7" y="164.3">GND3</text>
</g>
<g font-size="1.3">
<text x="30.8" y="1.3">5</text>
<text x="88.9" y="1.3">4</text>
<text x="147" y="1.3">3</text>
<text x="205" y="1.3">2</text>
<text x="263.1" y="1.3">1</text>
<text x=".5" y="28.4">D</text>
<text x="292.6" y="28.4">D</text>
<text x=".5" y="79.5">C</text>
<text x="292.6" y="79.5">C</text>
<text x=".5" y="130.6">B</text>
<text x="292.6" y="130.6">B</text>
<text x=".5" y="181.7">A</text>
<text x="292.6" y="181.7">A</text>
<text x="30.8" y="207.4">5</text>
<text x="88.9" y="207.4">4</text>
<text x="147" y="207.4">3</text>
<text x="205" y="207.4">2</text>
<text x="263.1" y="207.4">1</text>
</g>
</svg>
